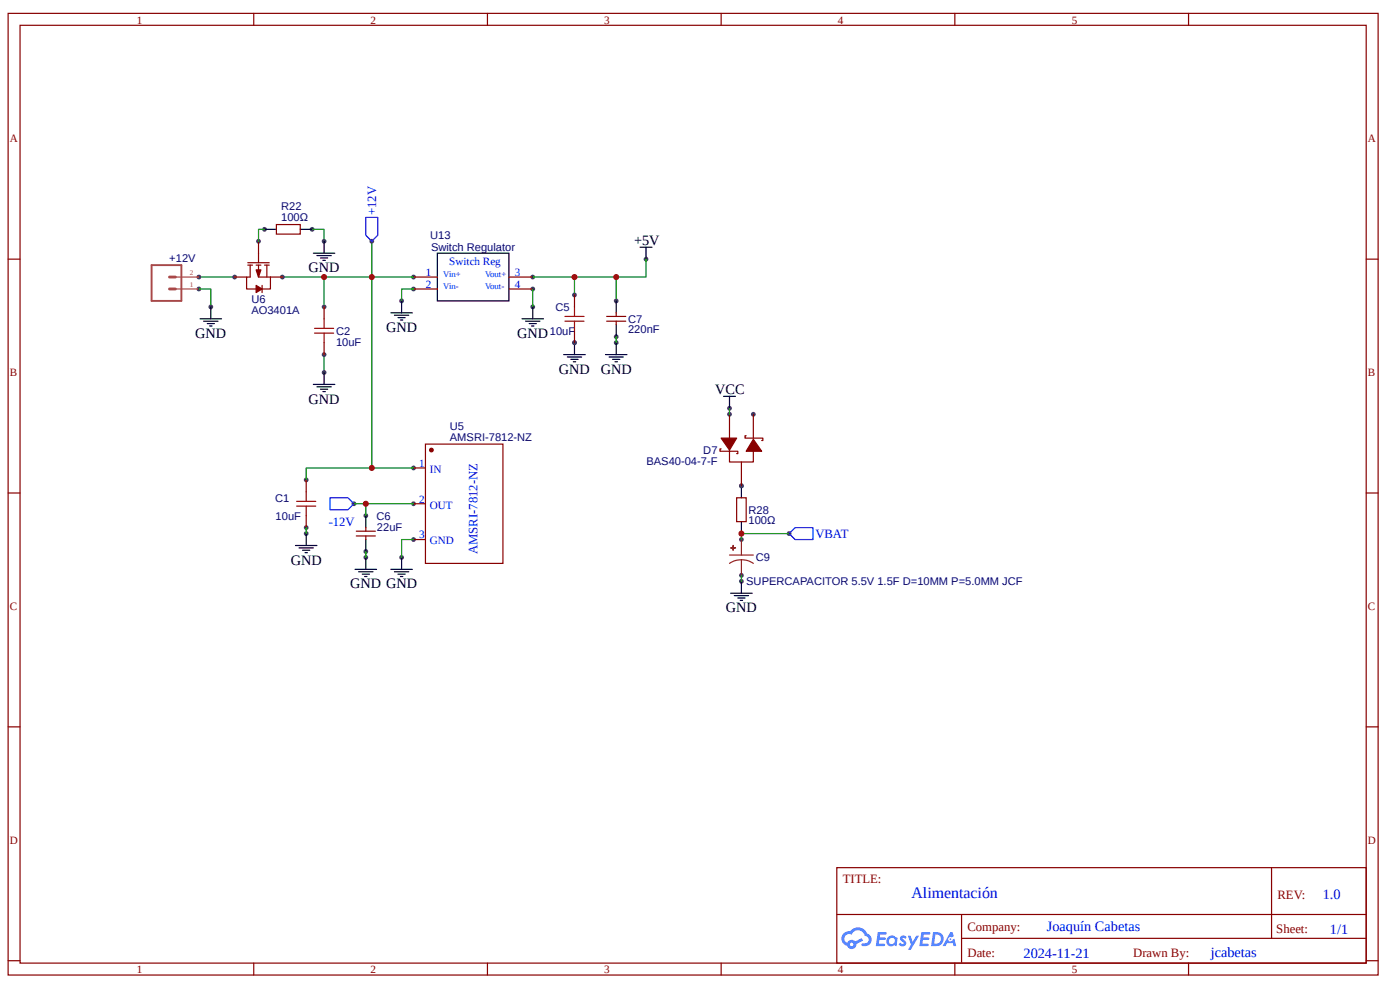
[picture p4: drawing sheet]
<svg xmlns="http://www.w3.org/2000/svg" width="297mm" height="210mm" viewBox="0 0 297 210" stroke-linecap="round" stroke-linejoin="round" font-family="sans-serif">
<g fill="none" stroke="#800" stroke-width=".25">
<path d="M1.7 2.8h290.7v203.9h-290.7zM4.3 5.4h285.5v198.8h-285.5zM53.8 2.8v2.6M103.4 2.8v2.6M153 2.8v2.6M202.6 2.8v2.6M252.1 2.8v2.6M1.7 54.9h2.6M289.8 54.9h2.6M1.7 104.5h2.6M289.8 104.5h2.6M1.7 154.1h2.6"/>
<path d="M289.8 154.1h2.6M177.5 184h112.3v20.2h-112.3zM177.6 193.9h112.1M204 198.9h85.7M204 193.9v10.1M269.8 184v14.9M1.7 203.7h2.6M53.8 204.2v2.5M103.4 204.2v2.5M153 204.2v2.5M202.6 204.2v2.5M252.1 204.2v2.5"/>
<path d="M289.8 203.7h2.6"/>
</g>
<g fill="#58f">
<path d="M191.1 198.5l.5-.2 .4 .1 .3 .3-.2 .4a.33 .33 0 0 0-.3-.3 .33 .33 0 0 0-.3 .1v.1a.85 .85 0 0 1 .7 .7 .85 .85 0 0 1-.3 .8l-.7 .1-.6-.4 .4-.4 .5 .3 .2-.1v-.2a.88 .88 0 0 1-.6-1.3z"/>
<path d="M192.6 198.4h.6l.4 1.3 .8-1.3h.6l-1.8 3h-.6l.7-1.1z"/>
<path d="M186.2 197.6h1.7l.2 .1-.1 .4h-1.3l-.1 .7h1.1l.2 .2-.2 .3h-1.1l-.2 .8h1.3l.1 .2-.1 .2-1.9 .1z"/>
<path d="M195.5 197.6h1.6l.2 .1v.4h-1.3l-.1 .7h1.1l.2 .2-.3 .3h-1.1l-.1 .8h1.2l.1 .2-.1 .2-1.9 .1z"/>
<path d="M201.6 197.6h.5l.2 .9-.4 .2a.49 .49 0 0 0-.7 .2 .49 .49 0 0 0 .3 .7 .49 .49 0 0 0 .6-.4l.4-.2 .4 1.6h-.6l-.2-.7h-1.2l-.3 .7h-.6z"/>
<path d="M197.9 197.6l-.4 3h1a1.51 1.51 0 0 0 1.7-1.5 1.51 1.51 0 0 0-1.8-1.5zM198.4 198.1a1.02 1.02 0 0 1 1.2 1.2 1.02 1.02 0 0 1-1.4 .8z"/>
<path d="M188.5 198.6a1.11 1.11 0 0 0-.3 1.6 1.11 1.11 0 0 0 1.6 .2l.4 .2 .2-1.7-.4-.2a1.01 1.01 0 0 0-1.5-.1zM188.5 199.5a.66 .66 0 0 1 1.3 0 .66 .66 0 0 1-1.3 0z"/>
<path d="M179 197.9a1.58 1.58 0 0 0 .7 2.6 1.01 1.01 0 0 0 1.2 .7 1.01 1.01 0 0 0 .8-1.1l1.4-.7-.3-.5-1.4 .7a1.02 1.02 0 0 0-1.7 .3 .99 .99 0 0 1-.4-1.4 .99 .99 0 0 1 1.4-.3 1.48 1.48 0 0 1 1.5-1 1.48 1.48 0 0 1 1.3 1.2 .82 .82 0 0 1 .8 1.1 .82 .82 0 0 1-1.2 .5l-.3 .1v.3a1.4 1.4 0 0 0 2-.6 1.4 1.4 0 0 0-.9-1.9 2.19 2.19 0 0 0-3.6-.5l-.8 .1zM180.3 200.2a.4 .4 0 0 1 .8 0 .4 .4 0 0 1-.8 0z"/>
<circle cx="201.6" cy="199.1" r=".19"/>
</g>
<circle cx="66.2" cy="48.6" r=".51" fill="#4f4f4f"/>
<path d="M63.7 48.6h2.5" fill="none" stroke="#000" stroke-width=".25"/>
<circle cx="56.1" cy="48.6" r=".51" fill="#4f4f4f"/>
<path d="M56.1 48.6h2.5" fill="none" stroke="#000" stroke-width=".25"/>
<path d="M58.6 47.6h5.1v2h-5.1z" fill="none" stroke="#800" stroke-width=".25"/>
<path d="M78.9 51.1v7.6h-10.1" fill="none" stroke="#080" stroke-width=".25"/>
<circle cx="78.9" cy="51.1" r=".51" fill="#4f4f4f"/>
<path d="M77.6 46.1h2.5v3.8l-1.2 1.2-1.3-1.2z" fill="none" stroke="#00f" stroke-width=".25"/>
<path d="M68.8 75.2v3.8" fill="none" stroke="#080" stroke-width=".25"/>
<circle cx="68.8" cy="79" r=".51" fill="#4f4f4f"/>
<path d="M68.8 79v2.5M66.5 81.5h4.5M67.2 82h3.1M68 82.5h1.5M68.5 83h.5" fill="none" stroke="#000" stroke-width=".25"/>
<path d="M59.9 58.7h8.9v6.4" fill="none" stroke="#080" stroke-width=".25"/>
<circle cx="137.1" cy="54.9" r=".51" fill="#4f4f4f"/>
<path d="M135.8 52.4h2.5M137.1 52.4v2.5" fill="none" stroke="#000" stroke-width=".25"/>
<path d="M66.7 70.6h4.1" fill="none" stroke="#a00000" stroke-width=".25"/>
<circle cx="68.8" cy="75.2" r=".51" fill="#4f4f4f"/>
<path d="M68.8 72.7v2.5" fill="none" stroke="#800" stroke-width=".25"/>
<path d="M66.7 69.6h4.1M68.8 67.6v2" fill="none" stroke="#a00000" stroke-width=".25"/>
<circle cx="68.8" cy="65.1" r=".51" fill="#4f4f4f"/>
<path d="M68.8 65.1v2.5" fill="none" stroke="#800" stroke-width=".25"/>
<path d="M68.8 70.6v2.1" fill="none" stroke="#a00000" stroke-width=".25"/>
<path d="M42.2 58.7h7.6" fill="none" stroke="#080" stroke-width=".25"/>
<circle cx="59.9" cy="58.7" r=".51" fill="#4f4f4f"/>
<path d="M57.4 58.7h2.5" fill="none" stroke="#800" stroke-width=".25"/>
<circle cx="54.8" cy="51.1" r=".51" fill="#4f4f4f"/>
<path d="M54.8 51.1v2.6" fill="none" stroke="#800" stroke-width=".25"/>
<circle cx="49.8" cy="58.7" r=".51" fill="#4f4f4f"/>
<path d="M49.8 58.7h2.5M52.6 56.2h1M52.6 55.7h4.5M53.1 56.2v2.5h-.8v2.6h2.5M54.3 56.2h1M54.8 56.2v2.5h2.6v2.6h-2.1M54.8 53.7v2M56.1 56.2h1M56.6 56.2v2.5M55.6 60.5v1.5" fill="none" stroke="#800" stroke-width=".25"/>
<path d="M54.3 60.5l1.3 .8-1.3 .7z" fill="#800"/>
<path d="M54.3 60.5l1.3 .8-1.3 .7z" fill="none" stroke="#800" stroke-width=".25"/>
<path d="M54.3 57.2h1l-.5 1.5z" fill="#800"/>
<path d="M54.3 57.2h1l-.5 1.5z" fill="none" stroke="#800" stroke-width=".25"/>
<path d="M32.2 56.2h6.3v7.6h-6.3z" fill="none" stroke="#a54b4b" stroke-width=".4"/>
<path d="M36 58.7h1.2M36 61.3h1.2" fill="none" stroke="#a54b4b" stroke-width=".61"/>
<circle cx="42.2" cy="61.3" r=".51" fill="#4f4f4f"/>
<path d="M37.2 61.3h5" fill="none" stroke="#a54b4b" stroke-width=".25"/>
<circle cx="42.2" cy="58.7" r=".51" fill="#4f4f4f"/>
<path d="M37.2 58.7h5" fill="none" stroke="#a54b4b" stroke-width=".25"/>
<path d="M42.2 61.3h2.5v3.8" fill="none" stroke="#080" stroke-width=".25"/>
<circle cx="44.7" cy="65.1" r=".51" fill="#4f4f4f"/>
<path d="M42.4 67.6h4.6M43.2 68.1h3M44 68.6h1.5M44.5 69.1h.5M44.7 65.1v2.5" fill="none" stroke="#000" stroke-width=".25"/>
<path d="M66.2 48.6h2.6v2.5" fill="none" stroke="#080" stroke-width=".25"/>
<circle cx="68.8" cy="51.1" r=".51" fill="#4f4f4f"/>
<path d="M66.5 53.7h4.5M67.2 54.2h3.1M68 54.7h1.5M68.5 55.2h.5M68.8 51.1v2.6M92.8 53.7h15.2v10.1h-15.2z" fill="none" stroke="#000" stroke-width=".25"/>
<path d="M56.1 48.6h-1.3v2.5" fill="none" stroke="#080" stroke-width=".25"/>
<circle cx="87.7" cy="58.7" r=".51" fill="#4f4f4f"/>
<path d="M87.7 58.7h5.1" fill="none" stroke="#800" stroke-width=".25"/>
<circle cx="87.7" cy="61.3" r=".51" fill="#4f4f4f"/>
<path d="M87.7 61.3h5.1" fill="none" stroke="#800" stroke-width=".25"/>
<circle cx="113" cy="58.7" r=".51" fill="#4f4f4f"/>
<path d="M108 58.7h5" fill="none" stroke="#800" stroke-width=".25"/>
<circle cx="113" cy="61.3" r=".51" fill="#4f4f4f"/>
<path d="M108 61.3h5" fill="none" stroke="#800" stroke-width=".25"/>
<path d="M78.9 58.7h8.8" fill="none" stroke="#080" stroke-width=".25"/>
<circle cx="85.2" cy="63.8" r=".51" fill="#4f4f4f"/>
<path d="M82.9 66.3h4.6M83.7 66.8h3M84.4 67.3h1.6M84.9 67.8h.6M85.2 63.8v2.5" fill="none" stroke="#000" stroke-width=".25"/>
<path d="M121.9 58.7v3.8M130.7 58.7v5.1M137.1 54.9v3.8h-24.1M87.7 61.3h-2.5v2.5" fill="none" stroke="#080" stroke-width=".25"/>
<circle cx="121.9" cy="72.7" r=".51" fill="#4f4f4f"/>
<path d="M119.6 75.2h4.6M120.4 75.7h3M121.1 76.2h1.5M121.6 76.7h.5M121.9 72.7v2.5" fill="none" stroke="#000" stroke-width=".25"/>
<circle cx="130.7" cy="72.7" r=".51" fill="#4f4f4f"/>
<path d="M128.5 75.2h4.5M129.2 75.7h3M130 76.2h1.5M130.5 76.7h.5M130.7 72.7v2.5" fill="none" stroke="#000" stroke-width=".25"/>
<circle cx="113" cy="65.1" r=".51" fill="#4f4f4f"/>
<path d="M110.7 67.6h4.6M111.5 68.1h3M112.3 68.6h1.5M112.8 69.1h.5M113 65.1v2.5" fill="none" stroke="#000" stroke-width=".25"/>
<path d="M113 61.3v3.8" fill="none" stroke="#080" stroke-width=".25"/>
<path d="M90.3 94.2h16.4v25.2h-16.4z" fill="none" stroke="#800" stroke-width=".25"/>
<circle cx="91.5" cy="95.4" r=".38" fill="#800"/>
<circle cx="91.5" cy="95.4" r=".38" fill="none" stroke="#800" stroke-width=".25"/>
<circle cx="87.7" cy="99.2" r=".51" fill="#4f4f4f"/>
<path d="M87.7 99.2h2.6" fill="none" stroke="#800" stroke-width=".25"/>
<circle cx="87.7" cy="106.8" r=".51" fill="#4f4f4f"/>
<path d="M87.7 106.8h2.6" fill="none" stroke="#800" stroke-width=".25"/>
<circle cx="87.7" cy="114.4" r=".51" fill="#4f4f4f"/>
<path d="M87.7 114.4h2.6" fill="none" stroke="#800" stroke-width=".25"/>
<path d="M78.9 58.7v40.5h8.8" fill="none" stroke="#080" stroke-width=".25"/>
<circle cx="75.1" cy="106.8" r=".51" fill="#4f4f4f"/>
<path d="M70 105.5h3.8l1.3 1.3-1.3 1.3h-3.8z" fill="none" stroke="#00f" stroke-width=".25"/>
<path d="M75.1 106.8h12.6" fill="none" stroke="#080" stroke-width=".25"/>
<circle cx="85.2" cy="118.2" r=".51" fill="#4f4f4f"/>
<path d="M85.2 118.2v2.5M82.9 120.7h4.6M83.7 121.2h3M84.4 121.7h1.6M84.9 122.2h.6" fill="none" stroke="#000" stroke-width=".25"/>
<path d="M87.7 114.4h-2.5v3.8" fill="none" stroke="#080" stroke-width=".25"/>
<path d="M62.9 107.3h4.1" fill="none" stroke="#a00000" stroke-width=".25"/>
<circle cx="65" cy="111.9" r=".51" fill="#4f4f4f"/>
<path d="M65 109.3v2.6" fill="none" stroke="#800" stroke-width=".25"/>
<path d="M62.9 106.3h4.1M65 104.3v2" fill="none" stroke="#a00000" stroke-width=".25"/>
<circle cx="65" cy="101.7" r=".51" fill="#4f4f4f"/>
<path d="M65 101.7v2.6" fill="none" stroke="#800" stroke-width=".25"/>
<path d="M65 107.3v2" fill="none" stroke="#a00000" stroke-width=".25"/>
<path d="M78.9 99.2h-13.9v2.5" fill="none" stroke="#080" stroke-width=".25"/>
<circle cx="65" cy="113.1" r=".51" fill="#4f4f4f"/>
<path d="M62.7 115.7h4.5M63.4 116.2h3.1M64.2 116.7h1.5M64.7 117.2h.5M65 113.1v2.6" fill="none" stroke="#000" stroke-width=".25"/>
<path d="M65 111.9v1.2" fill="none" stroke="#080" stroke-width=".25"/>
<path d="M75.6 113.6h4M75.6 112.6h4" fill="none" stroke="#800" stroke-width=".25"/>
<circle cx="77.6" cy="116.9" r=".51" fill="#4f4f4f"/>
<path d="M77.6 114.4v2.5" fill="none" stroke="#000" stroke-width=".25"/>
<circle cx="77.6" cy="109.3" r=".51" fill="#4f4f4f"/>
<path d="M77.6 109.3v2.6" fill="none" stroke="#000" stroke-width=".25"/>
<path d="M77.6 111.9v.7M77.6 113.6v.8" fill="none" stroke="#800" stroke-width=".25"/>
<circle cx="77.6" cy="118.2" r=".51" fill="#4f4f4f"/>
<path d="M77.6 118.2v2.5M75.3 120.7h4.6M76.1 121.2h3M76.9 121.7h1.5M77.4 122.2h.5" fill="none" stroke="#000" stroke-width=".25"/>
<path d="M77.6 106.8v2.5M77.6 116.9v1.3" fill="none" stroke="#080" stroke-width=".25"/>
<path d="M128.7 68.1h4.1M128.7 67.1h4.1" fill="none" stroke="#800" stroke-width=".25"/>
<circle cx="130.7" cy="71.4" r=".51" fill="#4f4f4f"/>
<path d="M130.7 68.9v2.5" fill="none" stroke="#000" stroke-width=".25"/>
<circle cx="130.7" cy="63.8" r=".51" fill="#4f4f4f"/>
<path d="M130.7 63.8v2.5" fill="none" stroke="#000" stroke-width=".25"/>
<path d="M130.7 66.3v.8M130.7 68.1v.8" fill="none" stroke="#800" stroke-width=".25"/>
<path d="M130.7 71.4v1.3" fill="none" stroke="#080" stroke-width=".25"/>
<path d="M119.9 68.1h4" fill="none" stroke="#a00000" stroke-width=".25"/>
<circle cx="121.9" cy="72.7" r=".51" fill="#4f4f4f"/>
<path d="M121.9 70.1v2.6" fill="none" stroke="#800" stroke-width=".25"/>
<path d="M119.9 67.1h4M121.9 65.1v2" fill="none" stroke="#a00000" stroke-width=".25"/>
<circle cx="121.9" cy="62.5" r=".51" fill="#4f4f4f"/>
<path d="M121.9 62.5v2.6" fill="none" stroke="#800" stroke-width=".25"/>
<path d="M121.9 68.1v2" fill="none" stroke="#a00000" stroke-width=".25"/>
<path d="M154.8 119.4a4.6 4.6 0 0 1 5 0M154.8 117.7h5" fill="none" stroke="#8d2323" stroke-width=".25"/>
<path d="M155 116.2h1z" fill="#8d2323"/>
<path d="M155 116.2h1z" fill="none" stroke="#8d2323" stroke-width=".25"/>
<path d="M155.5 115.7v1z" fill="#8d2323"/>
<path d="M155.5 115.7v1z" fill="none" stroke="#8d2323" stroke-width=".25"/>
<circle cx="157.3" cy="122" r=".51" fill="#4f4f4f"/>
<path d="M157.3 118.7v3.3" fill="none" stroke="#8d2323" stroke-width=".25"/>
<circle cx="157.3" cy="114.4" r=".51" fill="#4f4f4f"/>
<path d="M157.3 114.4v3.3" fill="none" stroke="#8d2323" stroke-width=".25"/>
<circle cx="157.3" cy="103" r=".51" fill="#4f4f4f"/>
<path d="M157.3 103v2.5" fill="none" stroke="#000" stroke-width=".25"/>
<circle cx="157.3" cy="113.1" r=".51" fill="#4f4f4f"/>
<path d="M157.3 110.6v2.5" fill="none" stroke="#000" stroke-width=".25"/>
<path d="M156.3 105.5h2v5.1h-2z" fill="none" stroke="#800" stroke-width=".25"/>
<circle cx="154.8" cy="86.6" r=".51" fill="#4f4f4f"/>
<path d="M153.5 84h2.5M154.8 84v2.6" fill="none" stroke="#000" stroke-width=".25"/>
<circle cx="157.3" cy="123.2" r=".51" fill="#4f4f4f"/>
<path d="M155 125.8h4.6M155.8 126.3h3M156.5 126.8h1.5M157 127.3h.5M157.3 123.2v2.6" fill="none" stroke="#000" stroke-width=".25"/>
<path d="M157.3 122v1.2" fill="none" stroke="#080" stroke-width=".25"/>
<circle cx="167.4" cy="113.1" r=".51" fill="#4f4f4f"/>
<path d="M167.4 113.1l1.3-1.2h3.8v2.5h-3.8z" fill="none" stroke="#00f" stroke-width=".25"/>
<path d="M167.4 113.1h-10.1v1.3" fill="none" stroke="#080" stroke-width=".25"/>
<circle cx="154.8" cy="87.8" r=".51" fill="#4f4f4f"/>
<path d="M154.8 87.8v5.1" fill="none" stroke="#800" stroke-width=".25"/>
<circle cx="157.3" cy="103" r=".51" fill="#4f4f4f"/>
<path d="M157.3 97.9v5.1" fill="none" stroke="#800" stroke-width=".25"/>
<circle cx="159.8" cy="87.8" r=".51" fill="#4f4f4f"/>
<path d="M154.8 95.4v2.5h5v-2.5M158.3 92.4h-.3v.5h3.8v.5h-.2M159.8 87.8v5.1" fill="none" stroke="#800" stroke-width=".25"/>
<path d="M159.8 93.1l1.8 2.6h-3.3z" fill="#800"/>
<path d="M153 95.2h-.3v.5h3.8v.5h-.2M159.8 93.1l1.8 2.6h-3.3z" fill="none" stroke="#800" stroke-width=".25"/>
<path d="M153 92.9h3.3l-1.5 2.5z" fill="#800"/>
<path d="M153 92.9h3.3l-1.5 2.5z" fill="none" stroke="#800" stroke-width=".25"/>
<path d="M154.8 86.6v1.2" fill="none" stroke="#080" stroke-width=".25"/>
<circle cx="68.8" cy="58.7" r=".51" fill="#4f4f4f"/>
<circle cx="68.8" cy="58.7" r=".63" fill="#c00"/>
<circle cx="78.9" cy="58.7" r=".51" fill="#4f4f4f"/>
<circle cx="78.9" cy="58.7" r=".63" fill="#c00"/>
<circle cx="121.9" cy="58.7" r=".51" fill="#4f4f4f"/>
<circle cx="121.9" cy="58.7" r=".63" fill="#c00"/>
<circle cx="130.7" cy="58.7" r=".51" fill="#4f4f4f"/>
<circle cx="130.7" cy="58.7" r=".63" fill="#c00"/>
<circle cx="78.9" cy="99.2" r=".51" fill="#4f4f4f"/>
<circle cx="78.9" cy="99.2" r=".63" fill="#c00"/>
<circle cx="77.6" cy="106.8" r=".51" fill="#4f4f4f"/>
<circle cx="77.6" cy="106.8" r=".63" fill="#c00"/>
<circle cx="157.3" cy="113.1" r=".51" fill="#4f4f4f"/>
<circle cx="157.3" cy="113.1" r=".63" fill="#c00"/>
<text font-size="3.4" fill="#00f" x="193.4" y="190.4">Alimentación</text>
<g font-size="3">
<text x="134.5" y="51.9">+5V</text>
<text x="65.5" y="57.7">GND</text>
<text x="41.4" y="71.6">GND</text>
<text x="81.9" y="70.4">GND</text>
<text x="109.7" y="71.6">GND</text>
<text x="118.6" y="79.2">GND</text>
<text x="127.4" y="79.2">GND</text>
<text x="151.7" y="83.5">VCC</text>
<text x="65.5" y="85.6">GND</text>
<text x="61.7" y="119.7">GND</text>
<text x="74.3" y="124.8">GND GND</text>
<text x="154" y="129.8">GND</text>
</g>
<g font-size="3" fill="#00f">
<text x="280.6" y="190.6">1.0</text>
<text x="222.1" y="197.5">Joaquín Cabetas</text>
<text x="282.2" y="198">1/1</text>
<text x="217.1" y="203">2024-11-21</text>
<text x="256.9" y="203">jcabetas</text>
</g>
<g font-size="2.7" fill="#00f">
<text x="79.8" y="45.6" transform="rotate(-90 79.8 45.6)">+12V</text>
<text x="69.7" y="111.5">-12V</text>
<text x="173" y="114">VBAT</text>
<text x="101.3" y="117.5" transform="rotate(-90 101.3 117.5)">AMSRI-7812-NZ</text>
</g>
<g font-size="2.7" fill="#800">
<text x="178.8" y="187.2">TITLE:</text>
<text x="271" y="190.6">REV:</text>
<text x="205.3" y="197.4">Company:</text>
<text x="270.8" y="197.9">Sheet:</text>
<text x="205.3" y="202.9">Date:</text>
<text x="240.4" y="203">Drawn By:</text>
</g>
<g font-size="2.4" fill="#800">
<text x="29" y="5">1</text>
<text x="78.6" y="5">2</text>
<text x="128.2" y="5">3</text>
<text x="177.8" y="5">4</text>
<text x="227.4" y="5">5</text>
<text x="2.1" y="30.2">A</text>
<text x="290.2" y="30.2">A</text>
<text x="2.1" y="79.7">B</text>
<text x="290.2" y="79.7">B</text>
<text x="2.1" y="129.3">C</text>
<text x="290.2" y="129.3">C</text>
<text x="2.1" y="178.9">D</text>
<text x="290.2" y="178.9">D</text>
<text x="29" y="206.3">1</text>
<text x="78.6" y="206.3">2</text>
<text x="128.2" y="206.3">3</text>
<text x="177.8" y="206.3">4</text>
<text x="227.4" y="206.3">5</text>
</g>
<g font-size="2.4" fill="#000080">
<text x="59.7" y="46.9">100Ω</text>
<text x="59.7" y="44.5">R22</text>
<text x="91.3" y="50.7">U13</text>
<text x="91.4" y="53.2">Switch Regulator</text>
<text x="35.9" y="55.5">+12V</text>
<text x="53.3" y="64.2">U6</text>
<text x="117.8" y="65.9">C5</text>
<text x="53.3" y="66.5">AO3401A</text>
<text x="71.3" y="70.9">C2</text>
<text x="116.7" y="70.9">10uF</text>
<text x="133.3" y="70.7">220nF</text>
<text x="133.3" y="68.4">C7</text>
<text x="71.3" y="73.2">10uF</text>
<text x="95.4" y="93.4">AMSRI-7812-NZ</text>
<text x="95.4" y="91.1">U5</text>
<text x="137.1" y="98.5">BAS40-04-7-F</text>
<text x="149.2" y="96.2">D7</text>
<text x="58.4" y="106.4">C1</text>
<text x="58.5" y="110.2">10uF</text>
<text x="79.9" y="110.2">C6</text>
<text x="80" y="112.7">22uF</text>
<text x="158.8" y="111.2">100Ω</text>
<text x="158.8" y="108.9">R28</text>
<text x="160.3" y="119">C9</text>
<text x="158.3" y="124.1">SUPERCAPACITOR 5.5V 1.5F D=10MM P=5.0MM JCF</text>
</g>
<g font-size="2.4" fill="#00f">
<text x="90.3" y="58.5">1</text>
<text x="95.3" y="56.2">Switch Reg</text>
<text x="109.2" y="58.5">3</text>
<text x="90.3" y="61">2</text>
<text x="109.2" y="61">4</text>
<text x="88.9" y="99">1</text>
<text x="91.2" y="100.2">IN</text>
<text x="88.9" y="106.5">2</text>
<text x="91.2" y="107.8">OUT</text>
<text x="88.9" y="114.1">3</text>
<text x="91.2" y="115.4">GND</text>
</g>
<g font-size="1.9" fill="#00f">
<text x="94" y="58.7">Vin+</text>
<text x="102.9" y="58.7">Vout+</text>
<text x="94" y="61.3">Vin-</text>
<text x="102.9" y="61.3">Vout-</text>
</g>
<g font-size="1.5" fill="#a54b4b">
<text x="40.3" y="58.2">2</text>
<text x="40.3" y="60.8">1</text>
</g>
</svg>
